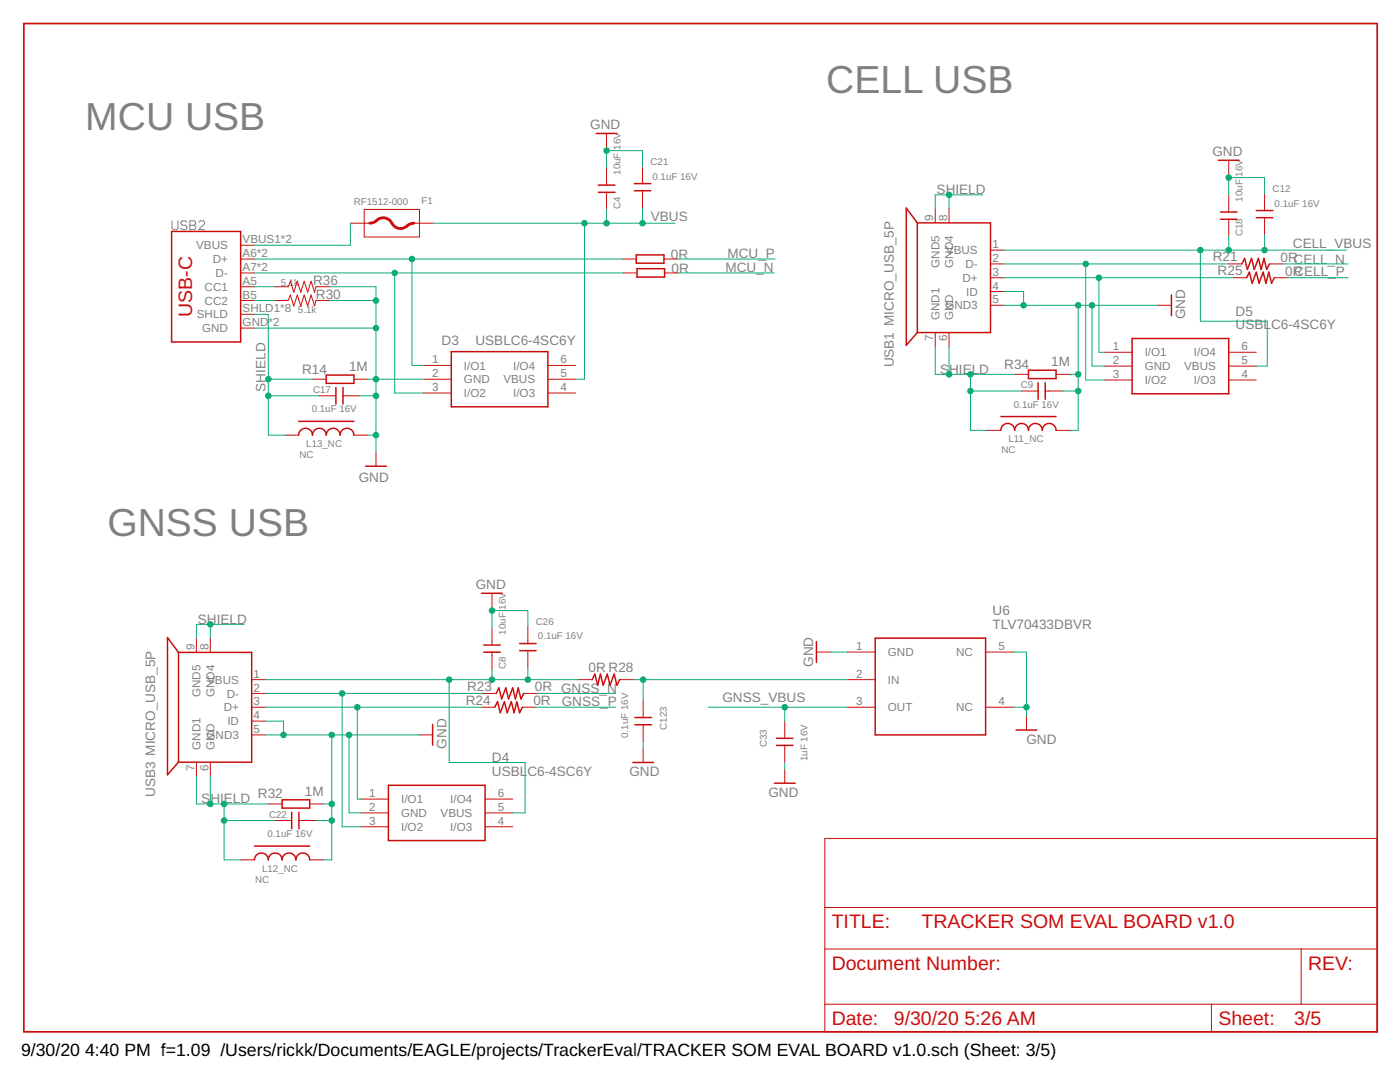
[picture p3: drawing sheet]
<svg xmlns="http://www.w3.org/2000/svg" width="279mm" height="216mm" viewBox="0 0 279 216" stroke-linecap="round" stroke-linejoin="round" font-family="sans-serif">
<path d="M34.3 44.1v1.4l.3 .3h.6l.3-.3v-1.4M37.3 44.3l-.3-.2h-.6l-.3 .2v.3l.3 .3h.6l.3 .3v.3l-.3 .3h-.6l-.3-.3M37.9 44.1h.9l.3 .2v.3l-.3 .3 .3 .3v.3l-.3 .3h-.9zM37.9 44.9h.9M39.7 44.3l.3-.2h.6l.2 .2v.3l-1.1 1.2h1.1" fill="none" stroke="#808080" stroke-width=".2"/>
<path d="M4.8 4.7h270v201.2h-270z" fill="none" stroke="#c90d0c" stroke-width=".34"/>
<g fill="none" stroke="#c90d0c" stroke-width=".2">
<path d="M121.1 26.6v2.8M121.1 33.5v3.5M121.1 38.4v3.4M128.2 33.2v3.4M128.2 38.1v3.4M245.2 32v2.8M245.2 38.9v3.4M252.4 38.6v3.4M48 54.5h2.8M48 51.7h2.8M48 48.9h2.8M48 57.2h2.8"/>
<path d="M48 60h2.8M54.8 57.2h2.7l.5-1.1 .6 2.2 .7-2.2 .7 2.2 .7-2.2 .7 2.2 .7-2.2 .7 2.2 .3-1.1h2.7M54.8 60h2.7l.5-1.1 .6 2.2 .7-2.2 .7 2.2 .7-2.2 .7 2.2 .7-2.2 .7 2.2 .3-1.1h2.7M69.9 44.5h3.9M72.7 41.8h11v5.5h-11zM82.6 44.5h3.9M124.2 51.7h2.8M124.4 54.5h2.7M132.5 51.7h2.8M132.6 54.5h2.8M186.6 41.6v2.8M189.4 41.6v2.8"/>
<path d="M197.7 55.4h2.7M197.7 58.2h2.7M197.7 52.7h2.7M197.7 49.9h2.7M245.1 52.7h2.7M245.2 43.8v3.3M246 55.4h2.8M252.4 43.4v3.5M253.3 52.7h2.8M254.3 55.4h2.8M48 65.5h2.8M48 62.7h2.8"/>
<path d="M62.4 75.7h2.7M63.6 79h3.5M68.5 79h3.4M70.6 75.7h2.8M84.5 75.7h5.6M84.5 72.9h5.6M84.5 78.4h5.6M109.3 75.7h5.6M109.3 72.9h5.6M109.3 78.4h5.6M186.6 66.4v2.8M189.4 66.4v2.8"/>
<path d="M197.7 60.9h2.7M202.5 74.7h2.8M203.7 78h3.5M208.6 78h3.4M210.8 74.7h2.7M220.4 70.3h5.5M220.4 73h5.5M220.4 75.8h5.5M231 60.9h2.8M245.2 70.3h5.5M245.2 73h5.5M245.2 75.8h5.5"/>
<path d="M56.9 86.8h2.7M70.6 86.8h2.8M75 90.3v2.7M197 85.9h2.7M210.8 85.9h2.7M98.2 118.4v2.7M39.2 127.3v2.8M42 127.3v2.8M50.2 135.6h2.8M50.2 138.4h2.8M96.3 138.4h2.7M98.2 125.3v3.4"/>
<path d="M98.2 130.1v3.4M104.5 138.4h2.8M105.3 125v3.4M105.3 129.8v3.5M115.4 135.6h2.8M123.7 135.6h2.7M128.4 139.7v3.5M162.9 130.1h2.8M169.1 135.6h5.6M169.1 130.1h5.6M196.7 130.1h5.5M39.2 152.1v2.8"/>
<path d="M42 152.1v2.8M50.2 146.6h2.8M50.2 141.1h2.8M50.2 143.9h2.8M72 159.4h5.5M83.6 146.6h2.7M96 141.1h2.7M96.8 159.4h5.5M104.2 141.1h2.8M128.4 144.6v3.4M128.4 149.4v2.7M156.6 143.9v3.4"/>
<path d="M156.6 148.7v3.4M156.6 153.5v2.8M169.1 141.1h5.6M196.7 141.1h5.5M204.9 142.9v2.8M48 171.6h2.8M53.6 160.4h2.7M54.8 163.7h3.4M59.6 163.7h3.5M61.8 171.6h2.8M61.8 160.4h2.8M72 162.2h5.5"/>
<path d="M72 165h5.5M96.8 162.2h5.5M96.8 165h5.5M164.6 167.3h110.2v38.6h-110.2zM164.6 189.4h110.2M164.6 181.1h110.2M259.7 189.4v11M164.6 200.4h110.2M241.8 200.4v5.5"/>
</g>
<g fill="none" stroke="#c90d0c" stroke-width=".3">
<path d="M119 26.6h4.1M119.4 36.9h3.3M119.4 38.4h3.3M126.6 38.1h3.3M126.6 36.6h3.3M243.1 32h4.2M34.2 46.2h13.8v22h-13.8zM127 50.9h5.5v1.6h-5.5zM127.1 53.6h5.5v1.7h-5.5zM183.1 44.5v21.9M183.1 44.5h14.6v21.9h-14.6M183.1 44.5l-2.2-3v27.4l2.2-2.5"/>
<path d="M233.8 58.9v4.1M243.6 42.3h3.3M243.6 43.8h3.3M247.8 52.7l.6-1.1 .5 2.2 .9-2.2 .5 2.2 .8-2.2 .6 2.2 .5-2.2 .6 2.2 .5-1.1M248.8 55.4l.5-1.1 .6 2.2 .8-2.2 .6 2.2 .8-2.2 .5 2.2 .6-2.2 .6 2.2 .5-1.1M250.7 43.4h3.3M250.7 42h3.3M65.1 74.8h5.5v1.7h-5.5zM67 77.3v3.3M68.5 77.3v3.3M90.1 70.2h19.2v11h-19.2zM205.3 73.9h5.5v1.6h-5.5z"/>
<path d="M207.2 76.4v3.3M208.6 76.4v3.3M225.9 67.5h19.3v11.1h-19.3zM59.6 86.8a1.38 1.38 0 0 1 1.4-1.4 1.38 1.38 0 0 1 1.4 1.4 1.38 1.38 0 0 1 1.3-1.4 1.38 1.38 0 0 1 1.4 1.4 1.39 1.39 0 0 1 1.4-1.4 1.39 1.39 0 0 1 1.4 1.4 1.38 1.38 0 0 1 1.4-1.4 1.38 1.38 0 0 1 1.3 1.4M59.6 84.1h11M73 93h4.1M199.7 85.9a1.38 1.38 0 0 1 1.4-1.4 1.38 1.38 0 0 1 1.4 1.4 1.38 1.38 0 0 1 1.4-1.4 1.38 1.38 0 0 1 1.4 1.4 1.38 1.38 0 0 1 1.3-1.4 1.38 1.38 0 0 1 1.4 1.4 1.38 1.38 0 0 1 1.4-1.4 1.38 1.38 0 0 1 1.4 1.4M199.7 83.1h11.1M96.1 118.4h4.1M35.6 130.2v21.9M35.6 130.2h14.6v21.9h-14.6M35.6 130.2l-2.2-3v27.4l2.2-2.5"/>
<path d="M96.5 128.7h3.3M96.5 130.1h3.3M99 138.4l.6-1.1 .5 2.2 .8-2.2 .6 2.2 .8-2.2 .6 2.2 .5-2.2 .6 2.2 .5-1.1M103.7 129.8h3.3M103.7 128.4h3.3M118.2 135.6l.5-1.1 .6 2.2 .5-2.2 .6 2.2 .8-2.2 .6 2.2 .8-2.2 .5 2.2 .6-1.1M162.9 128v4.2M174.7 127.3h22v19.3h-22zM56.3 159.6h5.5v1.6h-5.5zM77.5 156.7h19.3v11h-19.3zM86.3 144.6v4.1M98.7 141.1l.6-1.1 .5 2.2 .9-2.2 .5 2.2 .8-2.2 .6 2.2 .5-2.2 .6 2.2 .5-1.1"/>
<path d="M126.3 152.1h4.1M126.7 143.2h3.3M126.7 144.6h3.3M154.5 156.3h4.2M155 147.3h3.3M155 148.7h3.3M202.8 145.7h4.1M50.8 171.6a1.39 1.39 0 0 1 1.4-1.4 1.39 1.39 0 0 1 1.4 1.4 1.38 1.38 0 0 1 1.3-1.4 1.38 1.38 0 0 1 1.4 1.4 1.38 1.38 0 0 1 1.4-1.4 1.38 1.38 0 0 1 1.4 1.4 1.38 1.38 0 0 1 1.3-1.4 1.38 1.38 0 0 1 1.4 1.4M50.8 168.8h11M58.2 162.1v3.3M59.6 162.1v3.3"/>
</g>
<path d="M73.8 44.5l1.1-.3a2.04 2.04 0 0 1 3.5 .7 2.01 2.01 0 0 0 3.1 0l1.1-.4" fill="none" stroke="#c90d0c" stroke-width=".57"/>
<g fill="none" stroke="#0dab76" stroke-width=".2">
<path d="M121.1 29.4v4.1M121.1 30.1h7.1v3.1M189.4 38.9v2.7M196.2 38.9h-9.6v2.7M245.2 34.8v4.1M245.2 35.4h7.2v3.2M50.8 57.2h4M50.8 60h4M50.8 54.5h73.6M50.8 51.7h73.4M65.8 57.2h9.2v33.1M65.8 60h9.2"/>
<path d="M69.9 44.5v4.4h-19.1M78.8 54.5v23.9h5.7M82.2 51.7v21.2h2.3M86.5 44.5h48.2M116.6 44.5v31.2h-1.7M121.1 41.8v2.7M128.2 41.5v3M135.3 51.7h19.4M135.4 54.5h19.1M200.4 58.2h3.9v2.7M200.4 49.9h68.4M200.4 55.4h45.6"/>
<path d="M200.4 52.7h44.7M216.7 52.7v23.1h3.7M219.3 55.4v14.9h1.1M239.6 49.9v14.2h13.3v8.9h-2.2M245.2 47.1v2.8M252.4 46.9v3M256.1 52.7h12.9M257.1 55.4h11.9M50.8 62.7h2.8v24.1h3.3M50.8 65.5h24.2M53.6 75.7h8.8M53.6 79h10"/>
<path d="M71.9 79h3.1M73.4 75.7h11.1M186.6 69.2v5.5h15.9M189.4 69.2v5.5M193.7 78h10M193.7 74.7v11.2h3.3M200.4 60.9h30.6M212 78h3.2M213.5 74.7h1.7M215.2 60.9v25h-1.7M217.9 60.9v12.1h2.5M73.4 86.8h1.6"/>
<path d="M42 124.6v2.7M48.7 124.6h-9.5v2.7M53 135.6h62.4M53 138.4h43.3M68.3 138.4v26.6h3.7M89.6 135.6v16.5h15.2v10.1h-2.5M98.2 121.1v4.2M98.2 133.5v2.1M98.2 121.8h7.1v3.2M105.3 133.3v2.3M107.3 138.4h15.6M126.4 135.6h42.7"/>
<path d="M128.4 135.6v4.1M165.7 130.1h3.4M202.2 130.1h2.7v12.8M39.2 154.9v5.5h14.4M42 154.9v5.5M53 146.6h30.6M53 143.9h3.6v2.7M53 141.1h43M66.2 146.6v25h-1.6M69.7 146.6v15.6h2.3M71.3 141.1v18.3h.7M107 141.1h15.9"/>
<path d="M128.4 148v1.4M141.3 141.1h27.8M156.6 141.1v2.8M156.6 152.1v1.4M202.2 141.1h2.7M44.7 163.7h10.1M44.7 160.4v11.2h3.3M63.1 163.7h3.1M64.6 160.4h1.6"/>
</g>
<g fill="#0dab76" stroke="#0dab76" stroke-width=".2">
<circle cx="204.3" cy="60.9" r=".55"/>
<circle cx="215.2" cy="78" r=".55"/>
<circle cx="215.2" cy="60.9" r=".55"/>
<circle cx="215.2" cy="74.7" r=".55"/>
<circle cx="217.9" cy="60.9" r=".55"/>
<circle cx="245.2" cy="35.4" r=".55"/>
<circle cx="121.1" cy="30.1" r=".55"/>
<circle cx="56.6" cy="146.6" r=".55"/>
<circle cx="66.2" cy="163.7" r=".55"/>
<circle cx="66.2" cy="146.6" r=".55"/>
<circle cx="66.2" cy="160.4" r=".55"/>
<circle cx="69.7" cy="146.6" r=".55"/>
<circle cx="98.2" cy="121.8" r=".55"/>
<circle cx="204.9" cy="141.1" r=".55"/>
<circle cx="75" cy="79" r=".55"/>
<circle cx="75" cy="86.8" r=".55"/>
<circle cx="75" cy="75.7" r=".55"/>
<circle cx="75" cy="65.5" r=".55"/>
<circle cx="75" cy="60" r=".55"/>
<circle cx="252.4" cy="49.9" r=".55"/>
<circle cx="245.2" cy="49.9" r=".55"/>
<circle cx="239.6" cy="49.9" r=".55"/>
<circle cx="156.6" cy="141.1" r=".55"/>
<circle cx="98.2" cy="135.6" r=".55"/>
<circle cx="105.3" cy="135.6" r=".55"/>
<circle cx="89.6" cy="135.6" r=".55"/>
<circle cx="193.7" cy="74.7" r=".55"/>
<circle cx="193.7" cy="78" r=".55"/>
<circle cx="189.4" cy="74.7" r=".55"/>
<circle cx="189.4" cy="38.9" r=".55"/>
<circle cx="53.6" cy="75.7" r=".55"/>
<circle cx="53.6" cy="79" r=".55"/>
<circle cx="44.7" cy="160.4" r=".55"/>
<circle cx="44.7" cy="163.7" r=".55"/>
<circle cx="42" cy="160.4" r=".55"/>
<circle cx="42" cy="124.6" r=".55"/>
<circle cx="128.2" cy="44.5" r=".55"/>
<circle cx="121.1" cy="44.5" r=".55"/>
<circle cx="116.6" cy="44.5" r=".55"/>
<circle cx="78.8" cy="54.5" r=".55"/>
<circle cx="82.2" cy="51.7" r=".55"/>
<circle cx="71.3" cy="141.1" r=".55"/>
<circle cx="68.3" cy="138.4" r=".55"/>
<circle cx="219.3" cy="55.4" r=".55"/>
<circle cx="216.7" cy="52.7" r=".55"/>
<circle cx="128.4" cy="135.6" r=".55"/>
</g>
<g font-size="7.8" fill="#808080">
<text x="164.9" y="18.6">CELL USB</text>
<text x="17" y="25.9">MCU USB</text>
<text x="21.4" y="107">GNSS USB</text>
</g>
<g font-size="3.9" fill="#c90d0c">
<text x="38.4" y="63.3" transform="rotate(-90 38.4 63.3)">USB-C</text>
<text x="166" y="185.2">TITLE:</text>
<text x="183.9" y="185.2">TRACKER SOM EVAL BOARD v1.0</text>
<text x="166" y="193.5">Document Number:</text>
<text x="261.1" y="193.5">REV:</text>
<text x="166" y="204.5">Date:</text>
<text x="178.4" y="204.5">9/30/20</text>
<text x="192.5" y="204.5">5:26 AM</text>
<text x="243.1" y="204.5">Sheet:</text>
<text x="258.3" y="204.5">3/5</text>
</g>
<g font-size="3.5">
<text x="4.2" y="210.7">9/30/20</text>
<text x="17" y="210.7">4:40 PM f=1.09 /Users/rickk/Documents/EAGLE/projects/TrackerEval/TRACKER SOM EVAL BOARD v1.0.sch (Sheet: 3/5)</text>
</g>
<g font-size="2.7" fill="#808080">
<text x="117.8" y="25.8">GND</text>
<text x="242" y="31.2">GND</text>
<text x="186.9" y="38.7">SHIELD</text>
<text x="129.9" y="44.1">VBUS</text>
<text x="133.9" y="51.7">0R</text>
<text x="145.2" y="51.4">MCU_P</text>
<text x="242" y="52.1">R21</text>
<text x="255.5" y="52.2">0RCELL_N</text>
<text x="258" y="49.5">CELL_VBUS</text>
<text x="62.5" y="57">R36</text>
<text x="63" y="59.7">R30</text>
<text x="134" y="54.5">0R</text>
<text x="144.8" y="54.2">MCU_N</text>
<text x="243" y="54.9">R25</text>
<text x="256.5" y="55">0R</text>
<text x="258.3" y="55.1">CELL_P</text>
<text x="236.5" y="63.7" transform="rotate(-90 236.5 63.7)">GND</text>
<text x="246.6" y="65.7">USBL</text>
<text x="246.6" y="63">D5</text>
<text x="253.7" y="65.7">C6-4SC6Y</text>
<text x="88.1" y="68.9">D3</text>
<text x="94.9" y="68.9">USBLC6-4SC6Y</text>
<text x="60.3" y="74.6">R14</text>
<text x="69.7" y="74">1M</text>
<text x="178.4" y="73.3" transform="rotate(-90 178.4 73.3)">USB1 MICRO_USB_5P</text>
<text x="187.6" y="74.6">S</text>
<text x="189.4" y="74.6">HIELD</text>
<text x="200.4" y="73.6">R34</text>
<text x="209.8" y="73.1">1M</text>
<text x="53" y="78.1" transform="rotate(-90 53 78.1)">SHIELD</text>
<text x="71.6" y="96.2">GND</text>
<text x="94.9" y="117.6">GND</text>
<text x="39.5" y="124.5">SHIELD</text>
<text x="198.1" y="125.5">TLV70433DBVR</text>
<text x="198.1" y="122.8">U6</text>
<text x="93.2" y="137.8">R23</text>
<text x="106.7" y="138">0R GNSS_N</text>
<text x="117.5" y="134.1">0R R28</text>
<text x="162.3" y="133.1" transform="rotate(-90 162.3 133.1)">GND</text>
<text x="93" y="140.6">R24</text>
<text x="106.5" y="140.7">0R</text>
<text x="112.1" y="140.8">GNSS_P</text>
<text x="144.2" y="140.2">GNSS_VBUS</text>
<text x="89.1" y="149.4" transform="rotate(-90 89.1 149.4)">GND</text>
<text x="204.8" y="148.4">GND</text>
<text x="98.2" y="154.9">USBL</text>
<text x="98.2" y="152.1">D4</text>
<text x="105.3" y="154.9">C6-4SC6Y</text>
<text x="125.6" y="154.9">GND</text>
<text x="30.9" y="159" transform="rotate(-90 30.9 159)">USB3 MICRO_USB_5P</text>
<text x="40.2" y="160.3">S</text>
<text x="42" y="160.3">HIELD</text>
<text x="51.5" y="159.3">R32</text>
<text x="60.8" y="158.8">1M</text>
<text x="153.4" y="159">GND</text>
</g>
<g font-size="2.3" fill="#808080">
<text x="186.3" y="44" transform="rotate(-90 186.3 44)">9</text>
<text x="189" y="44" transform="rotate(-90 189 44)">8</text>
<text x="39.1" y="49.8">VBUS</text>
<text x="42.4" y="52.5">D+</text>
<text x="48.4" y="48.6">VBUS1*2</text>
<text x="48.4" y="51.3">A6*2</text>
<text x="187.5" y="53.4" transform="rotate(-90 187.5 53.4)">GND5</text>
<text x="188.8" y="50.7">VBUS</text>
<text x="190.2" y="53.4" transform="rotate(-90 190.2 53.4)">GND4</text>
<text x="192.7" y="53.5">D-</text>
<text x="198.1" y="52.3">2</text>
<text x="198.1" y="49.5">1</text>
<text x="40.8" y="58">CC1</text>
<text x="43" y="55.3">D-</text>
<text x="48.4" y="56.8">A5</text>
<text x="48.4" y="54.1">A7*2</text>
<text x="48.4" y="59.6">B5</text>
<text x="192.1" y="56.2">D+</text>
<text x="192.8" y="59">ID</text>
<text x="198.1" y="55">3</text>
<text x="198.1" y="57.8">4</text>
<text x="39.3" y="63.5">SHLD</text>
<text x="40.8" y="60.8">CC2</text>
<text x="48.4" y="65.1">GND</text>
<text x="48.4" y="62.3">SHLD1*8</text>
<text x="53.6" y="65.1">*2</text>
<text x="187.5" y="63.9" transform="rotate(-90 187.5 63.9)">GND1</text>
<text x="188.7" y="61.8">GND3</text>
<text x="190.2" y="63.9" transform="rotate(-90 190.2 63.9)">GND</text>
<text x="198.1" y="60.5">5</text>
<text x="40.3" y="66.3">GND</text>
<text x="186.3" y="68.1" transform="rotate(-90 186.3 68.1)">7</text>
<text x="189" y="68.1" transform="rotate(-90 189 68.1)">6</text>
<text x="222.1" y="69.9">1</text>
<text x="228.5" y="71.1">I/O1</text>
<text x="238.3" y="71.1">I/O4</text>
<text x="247.7" y="69.9">6</text>
<text x="86.2" y="72.5">1</text>
<text x="86.2" y="75.3">2</text>
<text x="92.6" y="73.7">I/O1</text>
<text x="92.6" y="76.5">GND</text>
<text x="100.5" y="76.5">VBUS</text>
<text x="102.4" y="73.7">I/O4</text>
<text x="111.9" y="72.5">6</text>
<text x="111.9" y="75.3">5</text>
<text x="222.1" y="72.7">2</text>
<text x="222.1" y="75.4">3</text>
<text x="228.5" y="73.9">GND</text>
<text x="228.5" y="76.6">I/O2</text>
<text x="236.3" y="73.9">VBUS</text>
<text x="238.3" y="76.6">I/O3</text>
<text x="247.7" y="72.7">5</text>
<text x="247.7" y="75.4">4</text>
<text x="86.2" y="78">3</text>
<text x="92.6" y="79.3">I/O2</text>
<text x="102.4" y="79.3">I/O3</text>
<text x="111.9" y="78">4</text>
<text x="38.8" y="129.7" transform="rotate(-90 38.8 129.7)">9</text>
<text x="41.6" y="129.7" transform="rotate(-90 41.6 129.7)">8</text>
<text x="170.8" y="129.7">1</text>
<text x="177.2" y="130.9">GND</text>
<text x="190.8" y="130.9">NC</text>
<text x="199.2" y="129.7">5</text>
<text x="41.3" y="136.4">VBUS</text>
<text x="50.6" y="138">2</text>
<text x="50.6" y="135.2">1</text>
<text x="170.8" y="135.2">2</text>
<text x="177.2" y="136.4">IN</text>
<text x="40" y="139.1" transform="rotate(-90 40 139.1)">GND5</text>
<text x="42.8" y="139.1" transform="rotate(-90 42.8 139.1)">GND4</text>
<text x="44.7" y="141.9">D+</text>
<text x="45.2" y="139.2">D-</text>
<text x="50.6" y="140.7">3</text>
<text x="50.6" y="143.5">4</text>
<text x="170.8" y="140.7">3</text>
<text x="177.2" y="142">OUT</text>
<text x="190.8" y="141.9">NC</text>
<text x="199.2" y="140.7">4</text>
<text x="40" y="149.6" transform="rotate(-90 40 149.6)">GND1</text>
<text x="41.2" y="147.5">GND3</text>
<text x="42.8" y="149.6" transform="rotate(-90 42.8 149.6)">GND</text>
<text x="45.4" y="144.7">ID</text>
<text x="50.6" y="146.3">5</text>
<text x="38.8" y="153.8" transform="rotate(-90 38.8 153.8)">7</text>
<text x="41.6" y="153.8" transform="rotate(-90 41.6 153.8)">6</text>
<text x="73.7" y="159.1">1</text>
<text x="73.7" y="161.8">2</text>
<text x="80.1" y="160.3">I/O1</text>
<text x="89.9" y="160.3">I/O4</text>
<text x="99.3" y="159.1">6</text>
<text x="99.3" y="161.8">5</text>
<text x="73.7" y="164.6">3</text>
<text x="80.1" y="163">GND</text>
<text x="80.1" y="165.8">I/O2</text>
<text x="87.9" y="163">VBUS</text>
<text x="89.9" y="165.8">I/O3</text>
<text x="99.3" y="164.6">4</text>
</g>
<g font-size="1.9" fill="#808080">
<text x="123.8" y="29.9" transform="rotate(-90 123.8 29.9)">16V</text>
<text x="123.8" y="34.9" transform="rotate(-90 123.8 34.9)">10uF</text>
<text x="129.8" y="32.9">C21</text>
<text x="130.2" y="35.8">0.1uF 16V</text>
<text x="248" y="35.3" transform="rotate(-90 248 35.3)">16V</text>
<text x="70.6" y="40.9">RF1512-000</text>
<text x="84.1" y="40.7">F1</text>
<text x="123.8" y="41.8" transform="rotate(-90 123.8 41.8)">C4</text>
<text x="248" y="40.3" transform="rotate(-90 248 40.3)">10uF</text>
<text x="254" y="38.3">C12</text>
<text x="254.4" y="41.2">0.1uF 16V</text>
<text x="248" y="47.1" transform="rotate(-90 248 47.1)">C18</text>
<text x="56" y="57.1">5.1k</text>
<text x="59.5" y="62.4">5.1k</text>
<text x="203.7" y="77.5">C9</text>
<text x="62.2" y="82.3">0.1uF 16V</text>
<text x="62.5" y="78.4">C17</text>
<text x="202.3" y="81.3">0.1uF 16V</text>
<text x="61.1" y="89.2">L13_NC</text>
<text x="201.3" y="88.2">L11_NC</text>
<text x="59.7" y="91.4">NC</text>
<text x="199.9" y="90.4">NC</text>
<text x="100.9" y="121.7" transform="rotate(-90 100.9 121.7)">16V</text>
<text x="107" y="124.7">C26</text>
<text x="100.9" y="126.7" transform="rotate(-90 100.9 126.7)">10uF</text>
<text x="107.4" y="127.6">0.1uF 16V</text>
<text x="100.9" y="133.5" transform="rotate(-90 100.9 133.5)">C8</text>
<text x="125.4" y="147.3" transform="rotate(-90 125.4 147.3)">0.1uF 16V</text>
<text x="133.1" y="145.6" transform="rotate(-90 133.1 145.6)">C123</text>
<text x="153" y="149.1" transform="rotate(-90 153 149.1)">C33</text>
<text x="161.2" y="151.9" transform="rotate(-90 161.2 151.9)">1uF 16V</text>
<text x="53.4" y="167">0.1uF 16V</text>
<text x="53.7" y="163.2">C22</text>
<text x="52.3" y="173.9">L12_NC</text>
<text x="50.9" y="176.1">NC</text>
</g>
</svg>
